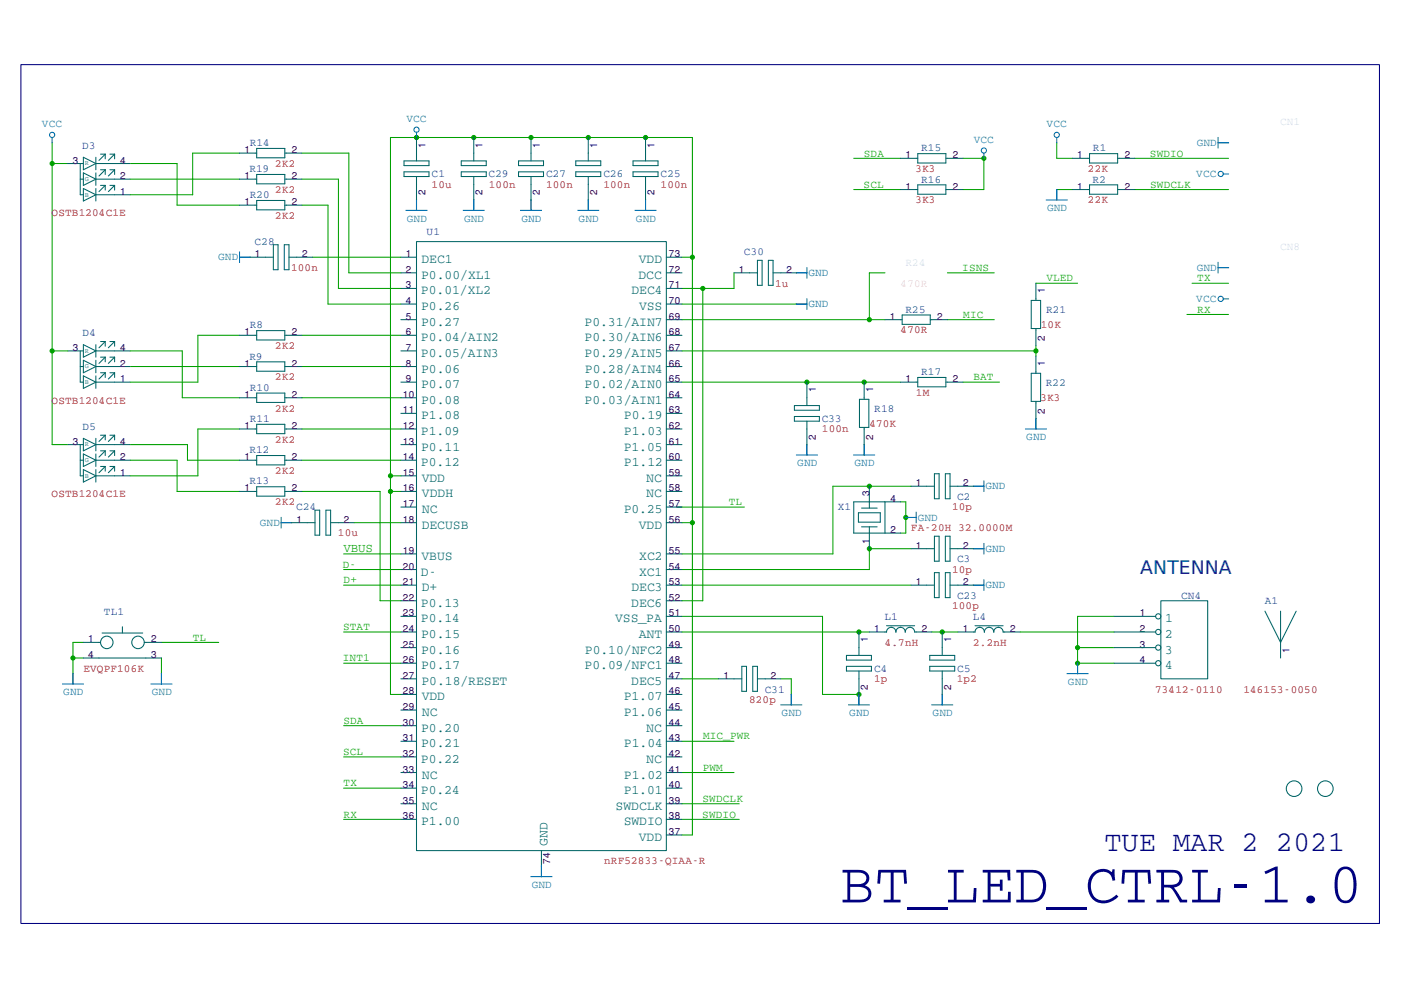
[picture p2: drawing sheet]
<svg xmlns="http://www.w3.org/2000/svg" width="297mm" height="210mm" viewBox="0 0 297 210" stroke-linecap="round" stroke-linejoin="round" font-family="sans-serif">
<g fill="none" stroke="#00a000" stroke-width=".22">
<path d="M11.1 30.3v64h3.3M11.1 34.7h3.3M27.6 38h23.2M27.6 34.7h9.9v8.8h13.3M50.8 32.5h-9.9v8.8h-13.3M64 38h7.8v23.2h13.2M64 32.5h10v25.3h11M181 33.6h9.9M204.2 33.6h4.4v6.6h-4.4M224.1 30.3v3.3h3.3M240.6 33.6h19.9M64 43.5h5.5v21h15.5"/>
<path d="M66.2 54.5h18.8M144.6 54.5h2.2M155.6 57.8v3.4h-11M181 40.2h9.9M187.6 57.8h-3.3v10M200.9 57.8h9.9M224.1 40.2h3.3M240.6 40.2h19.9M11.1 74.4h3.3M27.6 74.4h11v9.9h12.2M27.6 77.7h23.2M50.8 71.1h-8.8v9.9h-14.4"/>
<path d="M64 77.7h21M64 71.1h21M144.6 64.5h24.3M144.6 74.4h75M144.6 67.8h43M149 61.2v66.2h-4.4M200.9 67.8h9.9M219.6 60.1h8.9M219.6 73.3v2.2M251.6 66.7h8.9M252.7 60.1h7.8M27.6 97.6h9.9v6.6h13.3"/>
<path d="M27.6 94.3h12.1v3.3h11.1M50.8 91h-8.8v9.9h-14.4M64 84.3h21M64 91h21M64 97.6h21M144.6 81h46.3M204.2 81h7.7M64 104.2h16.6v23.2h4.4M72.9 117.4h12.1M75.1 110.8h9.9M82.8 104.2h2.2M82.8 100.9h2.2"/>
<path d="M143.5 107.5h14.3M144.6 110.8h2.2M190.9 106.4h1.1v6.6h-1.1M193.1 116.3h-8.8v4.5h-39.7M193.1 103.1h-16.5v14.3h-32M15.5 139.5h2.2M17.7 136.2h-2.2v6.6M34.2 139.5v3.3M34.2 136.2h12.2M72.9 134h12.1M72.9 124.1h12.1M72.9 120.8h12.1"/>
<path d="M144.6 134h39.7M144.6 124.1h48.5M144.6 130.7h29.8v16.5h7.7M197.6 134h5.5M216.3 134h19.9M228.5 137.3h7.7M236.2 130.7h-7.7v9.9h7.7M72.9 140.6h12.1M72.9 153.9h12.1M85 147.2h-2.2v-118h64v147.8h-2.2M144.6 143.9h7.7M144.6 157.2h11"/>
<path d="M165.6 143.9h2.2v3.3M72.9 173.7h12.1M72.9 167.1h12.1M72.9 160.5h12.1M144.6 170.4h12.1M144.6 173.7h12.1M144.6 163.8h11"/>
</g>
<g fill="#00a000" stroke="#00a000" stroke-width=".21">
<circle cx="192" cy="109.7" r=".44"/>
<circle cx="182.1" cy="134" r=".44"/>
<circle cx="184.3" cy="116.3" r=".44"/>
<circle cx="184.3" cy="103.1" r=".44"/>
<circle cx="182.1" cy="147.2" r=".44"/>
<circle cx="208.6" cy="33.6" r=".44"/>
<circle cx="183.2" cy="81" r=".44"/>
<circle cx="171.1" cy="81" r=".44"/>
<circle cx="228.5" cy="137.3" r=".44"/>
<circle cx="228.5" cy="140.6" r=".44"/>
<circle cx="15.5" cy="139.5" r=".44"/>
<circle cx="149" cy="61.2" r=".44"/>
<circle cx="199.8" cy="134" r=".44"/>
<circle cx="146.8" cy="110.8" r=".44"/>
<circle cx="146.8" cy="54.5" r=".44"/>
<circle cx="136.9" cy="29.2" r=".44"/>
<circle cx="124.7" cy="29.2" r=".44"/>
<circle cx="112.6" cy="29.2" r=".44"/>
<circle cx="100.4" cy="29.2" r=".44"/>
<circle cx="88.3" cy="29.2" r=".44"/>
<circle cx="82.8" cy="100.9" r=".44"/>
<circle cx="82.8" cy="104.2" r=".44"/>
<circle cx="11.1" cy="74.4" r=".44"/>
<circle cx="11.1" cy="34.7" r=".44"/>
<circle cx="219.6" cy="74.4" r=".44"/>
<circle cx="184.3" cy="67.8" r=".44"/>
</g>
<g fill="none" stroke="#006464" stroke-width=".22">
<path d="M14.4 34.7h3.3M17 38h.7M17 34.7v6.6h.7M17.7 33.3l2.6 1.4-2.6 1.3zM17.7 36.7l2.6 1.3-2.6 1.3zM17.7 40l2.6 1.3-2.6 1.3zM20.3 38h7.3M20.3 33.3v2.7M20.3 36.7v2.6M20.3 40v2.6M20.3 34.7h7.3M21.3 32.7h1"/>
<path d="M21.3 36h1M21.3 39.3h1M22.3 32.7v1M22.3 36v1M22.3 39.3v1M22.3 32.7l-1.3 1.3M22.3 36l-1.3 1.3M22.3 39.3l-1.3 1.3M23.3 32.7h1M23.3 36h1M23.3 39.3h1M24.3 32.7v1"/>
<path d="M24.3 36v1M24.3 39.3v1M24.3 32.7l-1.3 1.3M24.3 36l-1.3 1.3M24.3 39.3l-1.3 1.3M50.8 38h3.6M50.8 32.5h3.6M54.4 31.5h6v2h-6zM54.4 37h6v2h-6zM60.4 38h3.6M60.4 32.5h3.6M85.7 34.1h5.3v1h-5.3z"/>
<path d="M85.7 36.4h5.3v1h-5.3zM88.3 29.2v4.9M88.3 37.4v5M97.8 34.1h5.3v1h-5.3zM97.8 36.4h5.3v1h-5.3zM100.4 29.2v4.9M100.4 37.4v5M109.9 34.1h5.3v1h-5.3zM109.9 36.4h5.3v1h-5.3zM112.6 29.2v4.9M112.6 37.4v5M122.1 34.1h5.3v1h-5.3z"/>
<path d="M122.1 36.4h5.3v1h-5.3zM124.7 29.2v4.9M124.7 37.4v5M134.2 34.1h5.3v1h-5.3zM134.2 36.4h5.3v1h-5.3zM136.9 29.2v4.9M136.9 37.4v5M190.9 33.6h3.7M194.6 32.6h5.9v2h-5.9zM194.6 39.2h5.9v2h-5.9zM200.5 33.6h3.7M227.4 33.6h3.6"/>
<path d="M231 39.2h6v2h-6zM231 32.6h6v2h-6zM237 33.6h3.6M20.3 41.3h7.3M50.8 43.5h3.6M53 54.5h5M54.4 42.5h6v2h-6zM58 51.9h1v5.3h-1zM60.3 51.9h1v5.3h-1zM60.4 43.5h3.6M61.3 54.5h4.9M85 54.5h3.3"/>
<path d="M85 57.8h3.3M88.3 51.2h53v129.1h-53zM141.3 54.5h3.3M141.3 57.8h3.3M155.6 57.8h5M160.6 55.2h1v5.3h-1zM162.9 55.2h1v5.3h-1zM163.9 57.8h5M190.9 40.2h3.7M200.5 40.2h3.7M227.4 40.2h3.6M237 40.2h3.6"/>
<path d="M14.4 74.4h3.3M17 77.7h.7M17 74.4v6.6h.7M17.7 73.1l2.6 1.3-2.6 1.3zM17.7 76.4l2.6 1.3-2.6 1.3zM17.7 79.7l2.6 1.3-2.6 1.3zM20.3 77.7h7.3M20.3 73.1v2.6M20.3 76.4v2.6M20.3 79.7v2.6M20.3 74.4h7.3M21.3 72.4h1"/>
<path d="M21.3 75.7h1M21.3 79h1M22.3 72.4v1M22.3 75.7v1M22.3 79v1M22.3 72.4l-1.3 1.3M22.3 75.7l-1.3 1.3M22.3 79l-1.3 1.4M23.3 72.4h1M23.3 75.7h1M23.3 79h1M24.3 72.4v1"/>
<path d="M24.3 75.7v1M24.3 79v1M24.3 72.4l-1.3 1.3M24.3 75.7l-1.3 1.3M24.3 79l-1.3 1.4M50.8 77.7h3.6M50.8 71.1h3.6M54.4 70.1h6v2h-6zM54.4 76.7h6v2h-6zM60.4 77.7h3.6M60.4 71.1h3.6M85 67.8h3.3"/>
<path d="M85 77.7h3.3M85 71.1h3.3M85 74.4h3.3M85 61.2h3.3M85 64.5h3.3M141.3 67.8h3.3M141.3 77.7h3.3M141.3 71.1h3.3M141.3 74.4h3.3M141.3 61.2h3.3M141.3 64.5h3.3M187.6 67.8h3.7"/>
<path d="M191.3 66.8h5.9v2h-5.9zM197.2 67.8h3.7M218.6 79.1h2v6h-2zM218.6 63.7h2v6h-2zM219.6 60.1v3.6M219.6 69.7v3.6M219.6 75.5v3.6M14.4 94.3h3.3M17 97.6h.7M17 94.3v6.6h.7M17.7 92.9l2.6 1.4-2.6 1.3zM17.7 96.3l2.6 1.3-2.6 1.3z"/>
<path d="M17.7 99.6l2.6 1.3-2.6 1.3zM20.3 97.6h7.3M20.3 94.3h7.3M20.3 92.9v2.7M20.3 96.3v2.6M20.3 99.6v2.6M20.3 81h7.3M21.3 92.3h1M21.3 95.6h1M21.3 98.9h1M22.3 92.3l-1.3 1.3M22.3 92.3v1"/>
<path d="M22.3 95.6v1M22.3 98.9v1M22.3 95.6l-1.3 1.3M22.3 98.9l-1.3 1.3M23.3 92.3h1M23.3 95.6h1M23.3 98.9h1M24.3 92.3v1M24.3 95.6v1M24.3 98.9v1M24.3 92.3l-1.3 1.3M24.3 95.6l-1.3 1.3"/>
<path d="M24.3 98.9l-1.3 1.3M50.8 97.6h3.6M50.8 91h3.6M50.8 84.3h3.6M54.4 83.3h6v2h-6zM54.4 90h6v1.9h-6zM54.4 96.6h6v2h-6zM60.4 97.6h3.6M60.4 91h3.6M60.4 84.3h3.6M85 97.6h3.3M85 91h3.3"/>
<path d="M85 84.3h3.3M85 94.3h3.3M85 81h3.3M85 87.6h3.3M141.3 97.6h3.3M141.3 91h3.3M141.3 84.3h3.3M141.3 94.3h3.3M141.3 81h3.3M141.3 87.6h3.3M168.4 86h5.3v1h-5.3zM168.4 88.3h5.3v1h-5.3z"/>
<path d="M171.1 81v5M171.1 89.3v5M182.2 84.7h2v5.9h-2zM183.2 81v3.7M183.2 90.6v3.7M190.9 81h3.7M194.6 80h5.9v2h-5.9zM200.5 81h3.7M219.6 85.1v3.6M20.3 100.9h7.3M50.8 104.2h3.6M54.4 103.2h6v2h-6z"/>
<path d="M60.4 104.2h3.6M61.8 110.8h5M66.8 108.2h1v5.3h-1zM69.1 108.2h1v5.3h-1zM70.1 110.8h5M85 104.2h3.3M85 100.9h3.3M85 107.5h3.3M85 110.8h3.3M85 117.4h3.3M141.3 104.2h3.3M141.3 100.9h3.3"/>
<path d="M141.3 107.5h3.3M141.3 110.8h3.3M141.3 117.4h3.3M182 108.7h4.6v2h-4.6zM182.7 111.7h3.3M182.7 107.7h3.3M184.3 103.1v4.6M184.3 111.7v4.6M187.6 106.4v6.6M190.9 106.4h-9.9v6.6h9.9M193.1 116.3h5M193.1 103.1h5"/>
<path d="M198.1 100.4h1v5.3h-1zM198.1 113.7h1v5.3h-1zM200.4 100.4h1v5.3h-1zM200.4 113.7h1v5.3h-1zM201.4 116.3h5M201.4 103.1h5M17.7 136.2h3.6M17.7 139.5h16.5M21.6 134.2h8.7M26 132.9v1.3M30.6 136.2h3.6M85 134h3.3"/>
<path d="M85 130.7h3.3M85 137.3h3.3M85 120.8h3.3M85 124.1h3.3M85 127.4h3.3M141.3 134h3.3M141.3 130.7h3.3M141.3 137.3h3.3M141.3 120.8h3.3M141.3 124.1h3.3M141.3 127.4h3.3M179.5 139h5.3v1h-5.3z"/>
<path d="M182.1 134v5M184.3 134h3.7a.99 .99 0 0 1 1-1 .99 .99 0 0 1 .9 1 .99 .99 0 0 1 1-1 .99 .99 0 0 1 1 1 .99 .99 0 0 1 1-1 .99 .99 0 0 1 1 1h3.7M188 132.7h5.9M193.1 124.1h5M197.1 139h5.3v1h-5.3zM198.1 121.4h1v5.3h-1zM199.8 134v5M200.4 121.4h1v5.3h-1zM201.4 124.1h5M203.1 134h3.6a.99 .99 0 0 1 1-1 .99 .99 0 0 1 1 1 .99 .99 0 0 1 1-1 .99 .99 0 0 1 1 1 .99 .99 0 0 1 1-1 .99 .99 0 0 1 1 1h3.6M206.7 132.7h6M236.2 134h8.8"/>
<path d="M236.2 130.7h8.8M236.2 137.3h8.8M246.1 127.4h10v16.5h-10zM268.2 129.6l3.3 6.6 3.3-6.6M271.5 129.6v9.9M85 140.6h3.3M85 143.9h3.3M85 147.2h3.3M85 150.6h3.3M85 153.9h3.3M85 157.2h3.3M141.3 140.6h3.3"/>
<path d="M141.3 143.9h3.3M141.3 147.2h3.3M141.3 150.6h3.3M141.3 153.9h3.3M141.3 157.2h3.3M152.3 143.9h5M157.3 141.3h1v5.3h-1zM159.6 141.3h1v5.3h-1zM160.6 143.9h5M179.5 141.3h5.3v1h-5.3zM182.1 142.3v4.9M197.1 141.3h5.3v1h-5.3z"/>
<path d="M199.8 142.3v4.9M236.2 140.6h8.8M85 160.5h3.3M85 163.8h3.3M85 167.1h3.3M85 170.4h3.3M85 173.7h3.3M141.3 160.5h3.3M141.3 163.8h3.3M141.3 167.1h3.3M141.3 170.4h3.3M141.3 173.7h3.3"/>
<path d="M141.3 177h3.3M114.8 180.3v3.4"/>
<circle cx="22.6" cy="136.2" r="1.32"/>
<circle cx="29.3" cy="136.2" r="1.32"/>
<circle cx="245.6" cy="134" r=".55"/>
<circle cx="245.6" cy="137.3" r=".55"/>
<circle cx="245.6" cy="130.7" r=".55"/>
<circle cx="245.6" cy="140.6" r=".55"/>
<circle cx="274.4" cy="167.2" r="1.66"/>
<circle cx="281" cy="167.2" r="1.66"/>
</g>
<g fill="none" stroke="#0070bb" stroke-width=".22">
<path d="M11.1 29.2v1.1M88.3 28v1.2M208.6 32.5v1.1M224.1 29.2v1.1M258.3 29.2v2.2M258.3 30.3h2.2M259.4 36.9h1.1M50.8 54.5h2.2M50.8 53.4v2.2M86.1 44.6h4.4M88.3 42.4v2.2M98.2 44.6h4.5"/>
<path d="M100.4 42.4v2.2M110.4 44.6h4.4M112.6 42.4v2.2M122.5 44.6h4.4M124.7 42.4v2.2M134.7 44.6h4.4M136.9 42.4v2.2M168.9 57.8h2.2M171.1 56.7v2.3M221.8 42.4h4.5M224.1 40.2v2.2M258.3 56.7h2.2"/>
<path d="M258.3 55.6v2.2M168.9 64.5h2.2M171.1 63.4v2.2M259.4 63.4h1.1M168.9 96.5h4.4M171.1 94.3v2.2M181 96.5h4.4M183.2 94.3v2.2M217.4 91h4.4M219.6 88.7v2.3M59.6 110.8h2.2M59.6 109.7v2.2"/>
<path d="M192 109.7h2.3M194.3 108.6v2.2M206.4 116.3h2.2M206.4 103.1h2.2M208.6 102v2.2M208.6 115.2v2.2M206.4 124.1h2.2M208.6 123v2.2M13.3 145h4.4M15.5 142.8v2.2M32 145h4.4M34.2 142.8v2.2"/>
<path d="M165.6 149.4h4.4M167.8 147.2v2.2M179.9 149.4h4.4M182.1 147.2v2.2M197.6 149.4h4.4M199.8 147.2v2.2M226.3 142.8h4.4M228.5 140.6v2.2M112.6 185.9h4.4M114.8 183.7v2.2"/>
<circle cx="11.1" cy="28.6" r=".55"/>
<circle cx="88.3" cy="27.5" r=".55"/>
<circle cx="208.6" cy="31.9" r=".55"/>
<circle cx="224.1" cy="28.6" r=".55"/>
<circle cx="258.8" cy="36.9" r=".55"/>
<circle cx="258.8" cy="63.4" r=".55"/>
</g>
<path d="M4.4 13.7h288.1v182.1h-288.1z" fill="none" stroke="#000080" stroke-width=".22"/>
<text font-size="12.3" fill="#000080" x="178.1" y="191.3">BT_LED_CTRL-1.0</text>
<g font-size="6.1" fill="#000080">
<text x="234.1" y="180.5">TUE MAR 2</text>
<text x="270.6" y="180.5">2021</text>
</g>
<text font-size="4" fill="#0039a0" x="241.8" y="121.6">ANTENNA</text>
<g font-size="2.8" fill="#006464">
<text x="89.3" y="59.1">P0.00/XL1</text>
<text x="89.4" y="55.8">DEC1</text>
<text x="135.4" y="59.1">DCC</text>
<text x="135.4" y="55.8">VDD</text>
<text x="89.2" y="62.4">P0.01/XL2</text>
<text x="89.3" y="65.7">P0.26</text>
<text x="133.9" y="62.4">DEC4</text>
<text x="135.5" y="65.7">VSS</text>
<text x="89.3" y="69">P0.27</text>
<text x="124" y="69">P0.31/AIN7</text>
<text x="89.2" y="72.4">P0.04/AIN2</text>
<text x="89.2" y="75.7">P0.05/AIN3</text>
<text x="124" y="72.4">P0.30/AIN6</text>
<text x="124" y="75.7">P0.29/AIN5</text>
<text x="89.3" y="79">P0.06</text>
<text x="89.3" y="82.3">P0.07</text>
<text x="124" y="82.3">P0.02/AIN0</text>
<text x="124" y="79">P0.28/AIN4</text>
<text x="89.3" y="85.6">P0.08</text>
<text x="89.3" y="88.9">P1.08</text>
<text x="124" y="85.6">P0.03/AIN1</text>
<text x="132.3" y="88.9">P0.19</text>
<text x="89.2" y="92.2">P1.09</text>
<text x="89.3" y="95.5">P0.11</text>
<text x="132.2" y="95.5">P1.05</text>
<text x="132.3" y="92.2">P1.03</text>
<text x="89.2" y="98.8">P0.12</text>
<text x="132.3" y="98.8">P1.12</text>
<text x="89.4" y="102.2">VDD</text>
<text x="89.5" y="105.5">VDDH</text>
<text x="137" y="102.2">NC</text>
<text x="137" y="105.5">NC</text>
<text x="89.4" y="112.1">DECUSB</text>
<text x="89.5" y="108.8">NC</text>
<text x="132.2" y="108.8">P0.25</text>
<text x="135.4" y="112.1">VDD</text>
<text x="89.4" y="118.7">VBUS</text>
<text x="135.5" y="118.7">XC2</text>
<text x="89.2" y="122">D-</text>
<text x="89.4" y="125.3">D+</text>
<text x="133.9" y="125.3">DEC3</text>
<text x="135.5" y="122">XC1</text>
<text x="89.2" y="128.6">P0.13</text>
<text x="89.2" y="132">P0.14</text>
<text x="130.4" y="132">VSS_PA</text>
<text x="133.8" y="128.6">DEC6</text>
<text x="247.1" y="132">1</text>
<text x="89.3" y="135.3">P0.15</text>
<text x="135.4" y="135.3">ANT</text>
<text x="247" y="135.3">2</text>
<text x="89.3" y="138.6">P0.16</text>
<text x="89.3" y="141.9">P0.17</text>
<text x="124" y="141.9">P0.09/NFC1</text>
<text x="124" y="138.6">P0.10/NFC2</text>
<text x="247" y="138.6">3</text>
<text x="247.1" y="141.9">4</text>
<text x="89.4" y="145.2">P0.18/RESET</text>
<text x="89.4" y="148.5">VDD</text>
<text x="132.2" y="148.5">P1.07</text>
<text x="133.8" y="145.2">DEC5</text>
<text x="89.3" y="155.1">P0.20</text>
<text x="89.5" y="151.8">NC</text>
<text x="132.2" y="151.8">P1.06</text>
<text x="137" y="155.1">NC</text>
<text x="89.2" y="161.8">P0.22</text>
<text x="89.3" y="158.4">P0.21</text>
<text x="132.3" y="158.4">P1.04</text>
<text x="137" y="161.8">NC</text>
<text x="89.5" y="165.1">NC</text>
<text x="132.3" y="165.1">P1.02</text>
<text x="89.2" y="168.4">P0.24</text>
<text x="89.5" y="171.7">NC</text>
<text x="130.5" y="171.7">SWDCLK</text>
<text x="132.2" y="168.4">P1.01</text>
<text x="89.3" y="175">P1.00</text>
<text x="116.1" y="179.3" transform="rotate(-90 116.1 179.3)">GND</text>
<text x="132.2" y="175">SWDIO</text>
<text x="135.4" y="178.3">VDD</text>
</g>
<text font-size="2.6" fill="#00a000" x="72.9" y="117.1">VBUS</text>
<g font-size="2.3" fill="#0070bb">
<text x="8.9" y="26.9">VCC</text>
<text x="86.2" y="25.8">VCC</text>
<text x="221.9" y="26.9">VCC</text>
<text x="206.4" y="30.3">VCC</text>
<text x="253.7" y="30.9">GND</text>
<text x="253.6" y="37.5">VCC</text>
<text x="86.3" y="47">GND</text>
<text x="98.4" y="47">GND</text>
<text x="110.5" y="47">GND</text>
<text x="122.7" y="47">GND</text>
<text x="134.8" y="47">GND</text>
<text x="222" y="44.8">GND</text>
<text x="46.3" y="55.2">GND</text>
<text x="171.4" y="58.5">GND</text>
<text x="253.7" y="57.4">GND</text>
<text x="171.4" y="65.1">GND</text>
<text x="253.6" y="64">VCC</text>
<text x="217.6" y="93.4">GND</text>
<text x="169" y="98.9">GND</text>
<text x="181.2" y="98.9">GND</text>
<text x="208.9" y="103.8">GND</text>
<text x="55.1" y="111.5">GND</text>
<text x="194.6" y="110.4">GND</text>
<text x="208.9" y="117">GND</text>
<text x="208.9" y="124.7">GND</text>
<text x="13.4" y="147.5">GND</text>
<text x="32.2" y="147.5">GND</text>
<text x="226.4" y="145.3">GND</text>
<text x="165.7" y="151.9">GND</text>
<text x="180.1" y="151.9">GND</text>
<text x="197.7" y="151.9">GND</text>
<text x="112.8" y="188.3">GND</text>
</g>
<g font-size="2.3" fill="#0039a0">
<text x="17.5" y="31.5">D3</text>
<text x="52.9" y="31">R14</text>
<text x="195.3" y="32.1">R15</text>
<text x="231.7" y="32.1">R1</text>
<text x="52.9" y="36.5">R19</text>
<text x="91.5" y="37.6">C1</text>
<text x="103.6" y="37.6">C29</text>
<text x="115.8" y="37.6">C27</text>
<text x="127.9" y="37.6">C26</text>
<text x="140.1" y="37.6">C25</text>
<text x="195.3" y="38.7">R16</text>
<text x="231.7" y="38.7">R2</text>
<text x="52.9" y="42">R20</text>
<text x="54" y="51.9">C28</text>
<text x="90.5" y="49.7">U1</text>
<text x="157.7" y="54.2">C30</text>
<text x="17.5" y="71.3">D4</text>
<text x="52.9" y="69.6">R8</text>
<text x="192" y="66.3">R25</text>
<text x="221.8" y="66.3">R21</text>
<text x="52.9" y="76.2">R9</text>
<text x="52.9" y="82.8">R10</text>
<text x="195.3" y="79.5">R17</text>
<text x="221.7" y="81.7">R22</text>
<text x="52.9" y="89.5">R11</text>
<text x="174.2" y="89.5">C33</text>
<text x="185.4" y="87.3">R18</text>
<text x="17.5" y="91.1">D5</text>
<text x="52.9" y="96.1">R12</text>
<text x="52.9" y="102.7">R13</text>
<text x="202.9" y="106">C2</text>
<text x="62.8" y="108.2">C24</text>
<text x="177.6" y="108.2">X1</text>
<text x="202.9" y="119.3">C3</text>
<text x="22" y="130.3">TL1</text>
<text x="187.5" y="131.4">L1</text>
<text x="202.9" y="127">C23</text>
<text x="206.3" y="131.4">L4</text>
<text x="250.4" y="127">CN4</text>
<text x="268.1" y="128.1">A1</text>
<text x="185.3" y="142.4">C4</text>
<text x="203" y="142.4">C5</text>
<text x="162.1" y="146.9">C31</text>
</g>
<g font-size="2.3" fill="#a00000">
<text x="58.3" y="35.4">2K2</text>
<text x="58.3" y="40.9">2K2</text>
<text x="91.5" y="39.8">10u</text>
<text x="103.6" y="39.8">100n</text>
<text x="115.8" y="39.8">100n</text>
<text x="127.9" y="39.8">100n</text>
<text x="140.1" y="39.8">100n</text>
<text x="194.1" y="36.5">3K3</text>
<text x="230.7" y="36.5">22K</text>
<text x="10.9" y="45.9">OSTB1204C1E</text>
<text x="58.3" y="46.4">2K2</text>
<text x="194.1" y="43.1">3K3</text>
<text x="230.7" y="43.1">22K</text>
<text x="61.7" y="57.5">100n</text>
<text x="164.3" y="60.8">1u</text>
<text x="190.9" y="70.7">470R</text>
<text x="220.7" y="69.6">10K</text>
<text x="58.3" y="74">2K2</text>
<text x="58.3" y="80.6">2K2</text>
<text x="194.2" y="83.9">1M</text>
<text x="10.9" y="85.6">OSTB1204C1E</text>
<text x="58.3" y="87.3">2K2</text>
<text x="220.6" y="85.1">3K3</text>
<text x="58.3" y="93.9">2K2</text>
<text x="174.3" y="91.7">100n</text>
<text x="184.3" y="90.6">470K</text>
<text x="58.3" y="100.5">2K2</text>
<text x="10.9" y="105.5">OSTB1204C1E</text>
<text x="58.3" y="107.1">2K2</text>
<text x="71.6" y="113.7">10u</text>
<text x="193.1" y="112.6">FA-20H 32.0000M</text>
<text x="201.9" y="108.2">10p</text>
<text x="201.9" y="121.5">10p</text>
<text x="201.9" y="129.2">100p</text>
<text x="187.6" y="136.9">4.7nH</text>
<text x="206.3" y="136.9">2.2nH</text>
<text x="17.7" y="142.4">EVQPF106K</text>
<text x="158.8" y="149.1">820p</text>
<text x="185.3" y="144.6">1p</text>
<text x="202.9" y="144.6">1p2</text>
<text x="244.9" y="146.9">73412-0110</text>
<text x="263.6" y="146.9">146153-0050</text>
<text x="128.1" y="183.3">nRF52833-QIAA-R</text>
</g>
<g font-size="2.3" fill="#00a000">
<text x="183.2" y="33.2">SDA</text>
<text x="243.8" y="33.2">SWDIO</text>
<text x="183.1" y="39.8">SCL</text>
<text x="243.9" y="39.8">SWDCLK</text>
<text x="204" y="57.5">ISNS</text>
<text x="221.8" y="59.7">VLED</text>
<text x="253.8" y="59.7">TX</text>
<text x="204.2" y="67.4">MIC</text>
<text x="253.8" y="66.3">RX</text>
<text x="206.4" y="80.6">BAT</text>
<text x="154.5" y="107.1">TL</text>
<text x="72.7" y="120.4">D-</text>
<text x="72.9" y="123.7">D+</text>
<text x="40.9" y="135.8">TL</text>
<text x="72.7" y="133.6">STAT</text>
<text x="72.7" y="140.2">INT1</text>
<text x="72.8" y="153.5">SDA</text>
<text x="72.7" y="160.1">SCL</text>
<text x="149.1" y="156.8">MIC_PWR</text>
<text x="72.9" y="166.7">TX</text>
<text x="149" y="163.4">PWM</text>
<text x="72.9" y="173.3">RX</text>
<text x="148.9" y="173.3">SWDIO</text>
<text x="148.9" y="170">SWDCLK</text>
</g>
<g font-size="2.1" fill="#280050">
<text x="15.4" y="34.7">3</text>
<text x="25.5" y="34.7">4</text>
<text x="51.8" y="32.5">1</text>
<text x="61.9" y="32.5">2</text>
<text x="90.2" y="31.3" transform="rotate(-90 90.2 31.3)">1</text>
<text x="102.3" y="31.3" transform="rotate(-90 102.3 31.3)">1</text>
<text x="114.5" y="31.3" transform="rotate(-90 114.5 31.3)">1</text>
<text x="126.6" y="31.3" transform="rotate(-90 126.6 31.3)">1</text>
<text x="138.7" y="31.3" transform="rotate(-90 138.7 31.3)">1</text>
<text x="192" y="33.6">1</text>
<text x="202" y="33.6">2</text>
<text x="228.4" y="33.6">1</text>
<text x="238.5" y="33.6">2</text>
<text x="25.5" y="38">2</text>
<text x="25.5" y="41.3">1</text>
<text x="51.8" y="38">1</text>
<text x="61.9" y="38">2</text>
<text x="90.2" y="41.3" transform="rotate(-90 90.2 41.3)">2</text>
<text x="102.3" y="41.3" transform="rotate(-90 102.3 41.3)">2</text>
<text x="114.5" y="41.3" transform="rotate(-90 114.5 41.3)">2</text>
<text x="126.6" y="41.3" transform="rotate(-90 126.6 41.3)">2</text>
<text x="138.7" y="41.3" transform="rotate(-90 138.7 41.3)">2</text>
<text x="192" y="40.2">1</text>
<text x="202" y="40.2">2</text>
<text x="228.4" y="40.2">1</text>
<text x="238.5" y="40.2">2</text>
<text x="51.8" y="43.5">1</text>
<text x="61.9" y="43.5">2</text>
<text x="54" y="54.5">1</text>
<text x="64.1" y="54.5">2</text>
<text x="86" y="54.5">1</text>
<text x="86" y="57.8">2</text>
<text x="141.8" y="54.5">73</text>
<text x="141.8" y="57.8">72</text>
<text x="156.7" y="57.8">1</text>
<text x="166.7" y="57.8">2</text>
<text x="86" y="61.2">3</text>
<text x="86" y="64.5">4</text>
<text x="141.8" y="61.2">71</text>
<text x="141.8" y="64.5">70</text>
<text x="221.5" y="62.2" transform="rotate(-90 221.5 62.2)">1</text>
<text x="51.8" y="71.1">1</text>
<text x="61.9" y="71.1">2</text>
<text x="86" y="67.8">5</text>
<text x="86" y="71.1">6</text>
<text x="141.8" y="67.8">69</text>
<text x="141.8" y="71.1">68</text>
<text x="188.7" y="67.8">1</text>
<text x="198.7" y="67.8">2</text>
<text x="15.4" y="74.4">3</text>
<text x="25.5" y="74.4">4</text>
<text x="25.5" y="77.7">2</text>
<text x="51.8" y="77.7">1</text>
<text x="61.9" y="77.7">2</text>
<text x="86" y="74.4">7</text>
<text x="86" y="77.7">8</text>
<text x="141.8" y="74.4">67</text>
<text x="141.8" y="77.7">66</text>
<text x="221.5" y="77.7" transform="rotate(-90 221.5 77.7)">1</text>
<text x="221.5" y="72.2" transform="rotate(-90 221.5 72.2)">2</text>
<text x="25.5" y="81">1</text>
<text x="86" y="81">9</text>
<text x="141.8" y="81">65</text>
<text x="173" y="83.2" transform="rotate(-90 173 83.2)">1</text>
<text x="185.1" y="83.2" transform="rotate(-90 185.1 83.2)">1</text>
<text x="192" y="81">1</text>
<text x="202" y="81">2</text>
<text x="51.8" y="84.3">1</text>
<text x="61.9" y="84.3">2</text>
<text x="85.4" y="84.3">10</text>
<text x="85.4" y="87.6">11</text>
<text x="141.8" y="84.3">64</text>
<text x="141.8" y="87.6">63</text>
<text x="221.5" y="87.7" transform="rotate(-90 221.5 87.7)">2</text>
<text x="15.4" y="94.3">3</text>
<text x="25.5" y="94.3">4</text>
<text x="51.8" y="91">1</text>
<text x="61.9" y="91">2</text>
<text x="85.4" y="91">12</text>
<text x="85.4" y="94.3">13</text>
<text x="141.8" y="91">62</text>
<text x="141.8" y="94.3">61</text>
<text x="173" y="93.2" transform="rotate(-90 173 93.2)">2</text>
<text x="185.1" y="93.2" transform="rotate(-90 185.1 93.2)">2</text>
<text x="25.5" y="97.6">2</text>
<text x="25.5" y="100.9">1</text>
<text x="51.8" y="97.6">1</text>
<text x="61.9" y="97.6">2</text>
<text x="85.4" y="97.6">14</text>
<text x="85.4" y="100.9">15</text>
<text x="141.8" y="97.6">60</text>
<text x="141.8" y="100.9">59</text>
<text x="51.8" y="104.2">1</text>
<text x="61.9" y="104.2">2</text>
<text x="85.4" y="104.2">16</text>
<text x="85.4" y="107.5">17</text>
<text x="141.8" y="104.2">58</text>
<text x="141.8" y="107.5">57</text>
<text x="184.3" y="105.2" transform="rotate(-90 184.3 105.2)">3</text>
<text x="188.8" y="106.4">4</text>
<text x="194.2" y="103.1">1</text>
<text x="204.2" y="103.1">2</text>
<text x="62.9" y="110.8">1</text>
<text x="72.9" y="110.8">2</text>
<text x="85.4" y="110.8">18</text>
<text x="141.8" y="110.8">56</text>
<text x="188.8" y="113">2</text>
<text x="85.4" y="117.4">19</text>
<text x="141.8" y="117.4">55</text>
<text x="184.3" y="115.3" transform="rotate(-90 184.3 115.3)">1</text>
<text x="194.2" y="116.3">1</text>
<text x="204.2" y="116.3">2</text>
<text x="85.4" y="120.8">20</text>
<text x="85.4" y="124.1">21</text>
<text x="141.8" y="120.8">54</text>
<text x="141.8" y="124.1">53</text>
<text x="194.2" y="124.1">1</text>
<text x="204.2" y="124.1">2</text>
<text x="85.4" y="127.4">22</text>
<text x="85.4" y="130.7">23</text>
<text x="141.8" y="127.4">52</text>
<text x="141.8" y="130.7">51</text>
<text x="241.7" y="130.7">1</text>
<text x="18.7" y="136.2">1</text>
<text x="32.1" y="136.2">2</text>
<text x="85.4" y="134">24</text>
<text x="85.4" y="137.3">25</text>
<text x="141.8" y="134">50</text>
<text x="141.8" y="137.3">49</text>
<text x="184" y="136.1" transform="rotate(-90 184 136.1)">1</text>
<text x="185.4" y="134">1</text>
<text x="195.4" y="134">2</text>
<text x="201.6" y="136.1" transform="rotate(-90 201.6 136.1)">1</text>
<text x="204.1" y="134">1</text>
<text x="214.2" y="134">2</text>
<text x="241.7" y="134">2</text>
<text x="241.7" y="137.3">3</text>
<text x="18.7" y="139.5">4</text>
<text x="32.1" y="139.5">3</text>
<text x="85.4" y="140.6">26</text>
<text x="85.4" y="143.9">27</text>
<text x="141.8" y="140.6">48</text>
<text x="141.8" y="143.9">47</text>
<text x="153.4" y="143.9">1</text>
<text x="163.4" y="143.9">2</text>
<text x="241.7" y="140.6">4</text>
<text x="273.4" y="138.5" transform="rotate(-90 273.4 138.5)">1</text>
<text x="85.4" y="147.2">28</text>
<text x="141.8" y="147.2">46</text>
<text x="184" y="146.2" transform="rotate(-90 184 146.2)">2</text>
<text x="201.6" y="146.2" transform="rotate(-90 201.6 146.2)">2</text>
<text x="85.4" y="150.6">29</text>
<text x="85.4" y="153.9">30</text>
<text x="141.8" y="150.6">45</text>
<text x="141.8" y="153.9">44</text>
<text x="85.4" y="157.2">31</text>
<text x="85.4" y="160.5">32</text>
<text x="141.8" y="157.2">43</text>
<text x="141.8" y="160.5">42</text>
<text x="85.4" y="163.8">33</text>
<text x="85.4" y="167.1">34</text>
<text x="141.8" y="163.8">41</text>
<text x="141.8" y="167.1">40</text>
<text x="85.4" y="170.4">35</text>
<text x="85.4" y="173.7">36</text>
<text x="141.8" y="170.4">39</text>
<text x="141.8" y="173.7">38</text>
<text x="141.8" y="177">37</text>
<text x="116.7" y="183.2" transform="rotate(-90 116.7 183.2)">74</text>
</g>
<g font-size="1.4" fill="#006464">
<text x="18" y="35.1">R</text>
<text x="18" y="38.4">G</text>
<text x="18" y="41.7">B</text>
<text x="18" y="74.8">R</text>
<text x="18" y="78.1">G</text>
<text x="18" y="81.4">B</text>
<text x="18" y="94.7">R</text>
<text x="18" y="98">G</text>
<text x="18" y="101.3">B</text>
</g>
</svg>
